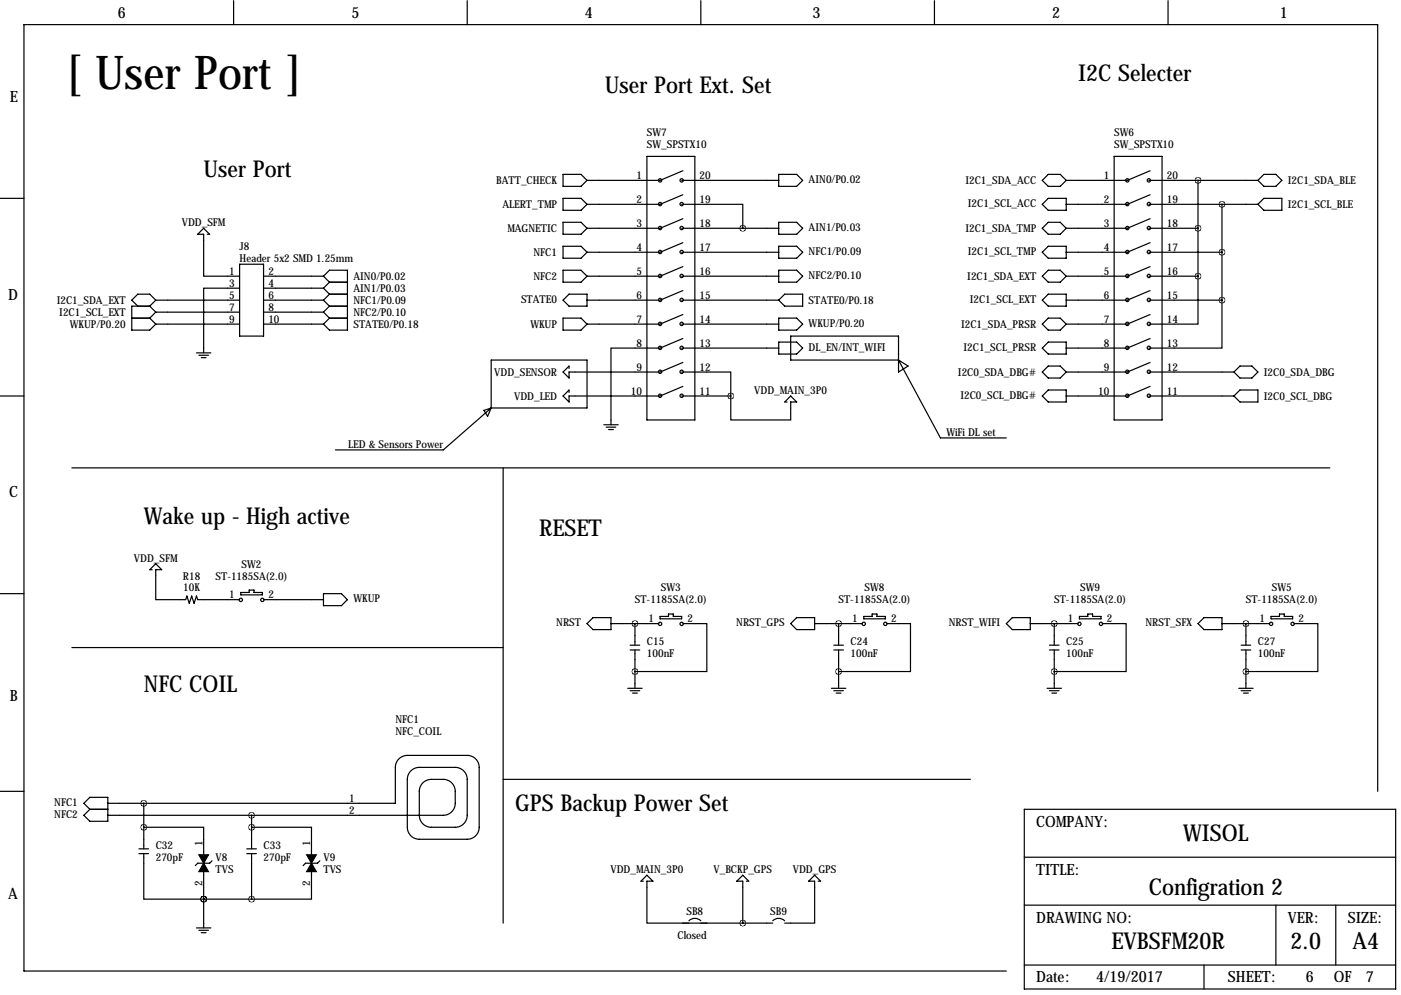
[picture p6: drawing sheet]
<svg xmlns="http://www.w3.org/2000/svg" width="297mm" height="211mm" viewBox="0 0 297 211" stroke-linecap="round" stroke-linejoin="round" font-family="sans-serif">
<g fill="none" stroke="#000" stroke-width=".25">
<path d="M49.5 .1v5.1M99.1 .1v5.1M148.6 .1v5.1M198.1 .1v5.1M247.6 .1v5.1M119.4 37h3.8l1.3 1.2-1.3 1.3h-3.8zM137.2 33.2h10.1v55.8h-10.1zM144.5 38.2h20.6M144.8 36.2l-4.8 2h-15.5M165.1 37h3.8l1.3 1.2-1.3 1.3h-3.8zM222.2 37h2.6l1.3 1.2-1.3 1.3h-2.6l-1.2-1.3zM236.2 33.2h10.2v55.8h-10.2z"/>
<path d="M243.6 38.2h23.1M243.8 36.2l-4.8 2h-12.9M254 38.2v20.4M268 37h2.5l1.3 1.2-1.3 1.3h-2.5l-1.3-1.3zM0 42.1h5.1M43.9 49.7h.5l-1.2-1.3-1.3 1.3h1.3v8.9h7.6M50.8 56h5.1v15.3h-5.1zM55.9 58.6h12.7M68.6 58.6l1.2-1.3h3.9v12.7h-3.9l-1.2-1.3M68.6 58.6l1.2 1.2M69.8 59.8h3.9M69.8 59.8l-1.2 1.3"/>
<path d="M119.4 42.1h3.8l1.3 1.2-1.3 1.3h-3.8zM119.4 47.1h3.8l1.3 1.3-1.3 1.3h-3.8zM119.4 57.3h3.8l1.3 1.3-1.3 1.2h-3.8zM119.4 52.2h3.8l1.3 1.3-1.3 1.3h-3.8zM144.5 43.3h13v5.1M144.5 58.6h20.6M144.5 48.4h20.6M144.5 53.5h20.6M144.8 56.5l-4.8 2.1h-15.5M144.8 41.3l-4.8 2h-15.5M144.8 46.4l-4.8 2h-15.5M144.8 51.4l-4.8 2.1h-15.5"/>
<path d="M165.1 47.1h3.8l1.3 1.3-1.3 1.3h-3.8zM165.1 57.3h3.8l1.3 1.3-1.3 1.2h-3.8zM165.1 52.2h3.8l1.3 1.3-1.3 1.3h-3.8zM222.2 42.1h3.9v2.5h-3.9l-1.2-1.3zM222.2 47.1h2.6l1.3 1.3-1.3 1.3h-2.6l-1.2-1.3zM222.2 57.3h2.6l1.3 1.3-1.3 1.2h-2.6l-1.2-1.2zM222.2 52.2h3.9v2.6h-3.9l-1.2-1.3zM243.6 58.6h10.4M243.6 43.3h23.1M243.6 48.4h10.4M243.6 53.5h15.5M243.8 56.5l-4.8 2.1h-12.9"/>
<path d="M243.8 41.3l-4.8 2h-12.9M243.8 46.4l-4.8 2h-12.9M243.8 51.4l-4.8 2.1h-12.9M254 58.6v10.1h-10.4M259.1 43.3v20.3M268 42.1h3.8v2.5h-3.8l-1.3-1.3zM27.9 67.5h3.8M31.7 64.9h-3.8v5.1h3.8l1.3-1.3M31.7 64.9l1.3 1.3M31.7 67.5l1.3 1.2M33 63.6h17.8M33 66.2h17.8"/>
<path d="M33 68.7h17.8M33 63.6l-1.3-1.2h-2.5l-1.3 1.2 1.3 1.3M33 66.2l-1.3 1.3M33 63.6l-1.3 1.3M41.7 74.8h3M42.2 75.3h2M42.7 75.8h1M50.8 61.1h-7.6v13.7M55.9 61.1h12.7M55.9 63.6h12.7M55.9 66.2h12.7M55.9 68.7h12.7"/>
<path d="M68.6 61.1l1.2 1.3M68.6 66.2l1.2 1.3M68.6 63.6l1.2 1.3M69.8 67.5h3.9M69.8 64.9h3.9M69.8 62.4h3.9M69.8 64.9l-1.2 1.3M69.8 62.4l-1.2 1.2M69.8 67.5l-1.2 1.2M104.1 76.3h20.4v10.2h-20.4zM119.4 63.6l1.2-1.2h3.9v2.5h-3.9zM119.4 67.5h3.8l1.3 1.2-1.3 1.3h-3.8z"/>
<path d="M144.5 78.9h10.4v5.1M144.5 63.6h20.6M144.5 68.7h20.6M144.5 73.8h20.6M144.8 71.8l-4.8 2h-10.5v16.3M144.8 61.6l-4.8 2h-15.5M144.8 66.7l-4.8 2h-15.5M144.8 76.8l-4.8 2.1h-19.4v1.3l-1.2-1.3 1.2-1.3v.5M165.1 67.5h3.8l1.3 1.2-1.3 1.3h-3.8zM165.1 72.5h3.8l1.3 1.3-1.3 1.3h-3.8zM166.4 62.4h3.8v2.5h-3.8l-1.3-1.3zM167.6 71.3h22.9v7.6l2-1.3-2-1.3h-22.9z"/>
<path d="M190.5 76.3l8.9 16.6h14M221 68.7l1.2-1.2h2.6l1.3 1.2-1.3 1.3h-2.6zM222.2 62.4h3.9v2.5h-3.9l-1.2-1.3zM222.2 77.6h2.6l1.3 1.3-1.3 1.3h-2.6l-1.2-1.3zM222.2 72.5h3.9v2.6h-3.9l-1.2-1.3zM243.6 63.6h15.5M243.6 78.9h18M243.8 61.6l-4.8 2h-12.9M243.8 66.7l-4.8 2h-12.9M243.8 71.8l-4.8 2h-12.9M243.8 76.8l-4.8 2.1h-12.9M259.1 63.6v10.2h-15.5"/>
<path d="M261.6 78.9l1.3-1.3h2.5l1.3 1.3-1.3 1.3h-2.5zM0 84h5.1M15.2 99.2h266.7M102.6 87l1.5-.5-.7 1.8zM104.1 86.5l-10.1 8.9h-22.9M106.7 99.2v96.5M128 90.1h3.1M128.5 90.6h2.1M129 91.1h1M144.5 84h10.4M144.8 81.9l-4.8 2.1h-19.4v1.2l-1.2-1.2 1.2-1.3v.5M154.9 84v5h12.7v-3.8h1.3l-1.3-1.2-1.2 1.2h.5"/>
<path d="M222.2 82.7h3.9v2.5h-3.9l-1.2-1.2zM243.6 84h18M243.8 81.9l-4.8 2.1h-12.9M261.6 84l1.3-1.3h3.8v2.5h-3.8zM0 125.9h5.1M15.2 137.3h91.5M32.3 120.8h-.6l1.3-1.3 1.3 1.3h-1.3v6.3h6.4l.2-.7 .5 1.5 .5-1.5 .5 1.5 .6-1.5 .2 .7h8.9M51.1 125.6h1.7v-.5h1v.5h1.8v.5h-4.5zM55.9 127.1h12.7M68.6 125.9h3.8l1.3 1.2-1.3 1.3h-3.8zM124.5 132.2l1.2-1.2h3.8v2.5h-3.8zM129.5 132.2h10.2"/>
<path d="M133.6 136.8h2M133.6 137.8h2M134.6 132.2v4.6M134.6 137.8v8.1M140 130.7h1.7v-.5h1v.5h1.8v.5h-4.5zM144.8 132.2h5.1v10.2h-15.3M168.9 131h3.8v2.5h-3.8l-1.3-1.3zM172.7 132.2h10.2M176.8 136.8h2M176.8 137.8h2M177.8 132.2v4.6M177.8 137.8v8.1"/>
<path d="M183.1 130.7h1.8v-.5h1v.5h1.8v.5h-4.6zM188 132.2h5v10.2h-15.2M213.4 132.2l1.2-1.2h3.8v2.5h-3.8zM218.4 132.2h10.2M222.5 136.8h2M222.5 137.8h2M223.5 132.2v4.6M223.5 137.8v8.1M228.9 130.7h1.7v-.5h1v.5h1.8v.5h-4.5zM233.7 132.2h5.1v10.2h-15.3M255.3 131h3.8v2.5h-3.8l-1.3-1.3zM259.1 132.2h10.1"/>
<path d="M263.1 136.8h2.1M263.1 137.8h2.1M264.2 132.2v4.6M264.2 137.8v8.1M269.5 130.7h1.8v-.5h1v.5h1.8v.5h-4.6zM274.3 132.2h5.1v10.2h-15.2M133.1 145.9h3M133.6 146.4h2M134.1 147h1M176.3 145.9h3M176.8 146.4h2M177.3 147h1"/>
<path d="M222 145.9h3M222.5 146.4h2M223 147h1M262.6 145.9h3.1M263.1 146.4h2.1M263.7 147h1M0 167.8h5.1M19 171.6h3.9M19 169.1h3.9v5h-3.9l-1.2-1.2 1.2-1.3-1.2-1.3zM22.9 170.3h60.9v-7.6a2.54 2.54 0 0 1 2.6-2.5h12.7a2.54 2.54 0 0 1 2.5 2.5v12.7a2.54 2.54 0 0 1-2.5 2.5h-10.2a2.54 2.54 0 0 1-2.5-2.5v-10.2a2.54 2.54 0 0 1 2.5-2.5h7.6a2.54 2.54 0 0 1 2.6 2.5v7.7a2.54 2.54 0 0 1-2.6 2.5h-5.1a2.54 2.54 0 0 1-2.5-2.5v-5.1a2.54 2.54 0 0 1 2.5-2.6h2.6a2.54 2.54 0 0 1 2.5 2.6v2.5a2.54 2.54 0 0 1-2.5 2.6h-71.1M29.5 180h2M30.5 175.4h12.7v5.8"/>
<path d="M30.5 170.3v9.7M52.3 180h2.1M53.3 175.4h12.7v5.8M53.3 172.9v7.1M106.7 165.2h99M217.2 171.6h78.7v38.1h-78.7zM292.1 167.8v-162.6h-287v200.7h208.3M29.5 181h2M30.5 181v9.6h12.7M41.7 196.7h3M42.2 197.2h2M42.7 197.8h1"/>
<path d="M43.2 190.6h.1M43.2 184.8v11.9M43.2 190.6h10.1M45 182.5l-.6 .5h-2.5l-.5 .5M52.3 181h2.1M53.3 181v9.6M66 184.8v5.8h-12.7M67.8 182.5l-.5 .5h-2.5l-.5 .5M136.4 186.8h-.5l1.3-1.2 1.2 1.2h-1.2v8.9h26.6M146.1 195.2a1.78 1.78 0 0 1 2.5 0M158.2 186.8h.5l-1.2-1.2-1.3 1.2h1.3v8.9M163.8 195.2a1.78 1.78 0 0 1 2.6 0"/>
<path d="M173.5 186.8h.5l-1.3-1.2-1.3 1.2h1.3v8.9h-6.3M217.2 191.9h78.7M217.2 181.8h78.7M270.5 191.9v12.7M283.2 191.9v12.7M217.2 204.6h78.7M255.3 204.6v5.1"/>
<circle cx="140" cy="38.2" r=".36"/>
<circle cx="144.5" cy="38.2" r=".36"/>
<circle cx="239" cy="38.2" r=".36"/>
<circle cx="243.6" cy="38.2" r=".36"/>
<circle cx="140" cy="58.5" r=".36"/>
<circle cx="140" cy="48.4" r=".36"/>
<circle cx="140" cy="43.3" r=".36"/>
<circle cx="140" cy="53.4" r=".36"/>
<circle cx="144.5" cy="58.5" r=".36"/>
<circle cx="144.5" cy="43.3" r=".36"/>
<circle cx="144.5" cy="48.4" r=".36"/>
<circle cx="144.5" cy="53.4" r=".36"/>
<circle cx="239" cy="58.5" r=".36"/>
<circle cx="239" cy="48.4" r=".36"/>
<circle cx="239" cy="43.3" r=".36"/>
<circle cx="239" cy="53.4" r=".36"/>
<circle cx="243.6" cy="58.5" r=".36"/>
<circle cx="243.6" cy="43.3" r=".36"/>
<circle cx="243.6" cy="48.4" r=".36"/>
<circle cx="243.6" cy="53.4" r=".36"/>
<circle cx="140" cy="63.6" r=".36"/>
<circle cx="140" cy="68.7" r=".36"/>
<circle cx="140" cy="73.8" r=".36"/>
<circle cx="140" cy="78.8" r=".36"/>
<circle cx="144.5" cy="63.6" r=".36"/>
<circle cx="144.5" cy="73.8" r=".36"/>
<circle cx="144.5" cy="68.7" r=".36"/>
<circle cx="144.5" cy="78.8" r=".36"/>
<circle cx="239" cy="63.6" r=".36"/>
<circle cx="239" cy="68.7" r=".36"/>
<circle cx="239" cy="73.8" r=".36"/>
<circle cx="239" cy="78.8" r=".36"/>
<circle cx="243.6" cy="63.6" r=".36"/>
<circle cx="243.6" cy="73.8" r=".36"/>
<circle cx="243.6" cy="68.7" r=".36"/>
<circle cx="243.6" cy="78.8" r=".36"/>
<circle cx="140" cy="83.9" r=".36"/>
<circle cx="144.5" cy="83.9" r=".36"/>
<circle cx="239" cy="83.9" r=".36"/>
<circle cx="243.6" cy="83.9" r=".36"/>
<circle cx="51.1" cy="127.2" r=".36"/>
<circle cx="55.6" cy="127.2" r=".36"/>
<circle cx="140" cy="132.3" r=".36"/>
<circle cx="144.5" cy="132.3" r=".36"/>
<circle cx="183.1" cy="132.3" r=".36"/>
<circle cx="187.7" cy="132.3" r=".36"/>
<circle cx="228.9" cy="132.3" r=".36"/>
<circle cx="233.4" cy="132.3" r=".36"/>
<circle cx="269.5" cy="132.3" r=".36"/>
<circle cx="274.1" cy="132.3" r=".36"/>
</g>
<path d="M42.2 181.2h2l-1 1.8zM43.2 183l1 1.8h-2zM65 181.2h2.1l-1.1 1.8zM66 183l1.1 1.8h-2.1z" fill="#000" stroke="#000" stroke-width=".25"/>
<path d="M259 43.3a.05 .05 0 0 0 .1 0 .05 .05 0 0 0-.1 0zM259 53.5a.05 .05 0 0 0 .1 0 .05 .05 0 0 0-.1 0zM30.4 170.3a.05 .05 0 0 0 .1 0 .05 .05 0 0 0-.1 0zM53.3 172.9a.05 .05 0 0 0 .1 0 .05 .05 0 0 0-.1 0zM43.1 190.6a.05 .05 0 0 0 .1 0 .05 .05 0 0 0-.1 0zM30.4 175.4a.05 .05 0 0 0 .1 0 .05 .05 0 0 0-.1 0zM43.1 190.6a.05 .05 0 0 0 .1 0 .05 .05 0 0 0-.1 0zM53.3 175.4a.05 .05 0 0 0 .1 0 .05 .05 0 0 0-.1 0zM53.3 190.6a.05 .05 0 0 0 .1 0 .05 .05 0 0 0-.1 0zM157.4 195.7a.05 .05 0 0 0 .1 0 .05 .05 0 0 0-.1 0zM157.4 48.4a.05 .05 0 0 0 .1 0 .05 .05 0 0 0-.1 0zM259 63.6a.05 .05 0 0 0 .1 0 .05 .05 0 0 0-.1 0zM134.6 132.2a.05 .05 0 0 0 .1 0 .05 .05 0 0 0-.1 0zM134.6 142.4a.05 .05 0 0 0 .1 0 .05 .05 0 0 0-.1 0zM223.5 142.4a.05 .05 0 0 0 .1 0 .05 .05 0 0 0-.1 0zM223.5 132.2a.05 .05 0 0 0 .1 0 .05 .05 0 0 0-.1 0zM264.1 132.2a.05 .05 0 0 0 .1 0 .05 .05 0 0 0-.1 0zM264.1 142.4a.05 .05 0 0 0 .1 0 .05 .05 0 0 0-.1 0zM154.9 84a.05 .05 0 0 0 .1 0 .05 .05 0 0 0-.1 0z" fill="#000" stroke="#000" stroke-width="1.3"/>
<text font-size="9.9" x="14" y="18.8">[ User Port ]</text>
<g font-size="4.9">
<text x="228.6" y="17.1">I2C Selecter</text>
<text x="128.3" y="19.6">User Port Ext. Set</text>
<text x="43.2" y="37.4">User Port</text>
<text x="30.5" y="111.1">Wake up - High active</text>
<text x="114.3" y="113.6">RESET</text>
<text x="30.5" y="146.6">NFC COIL</text>
<text x="109.2" y="172">GPS Backup Power Set</text>
<text x="250.9" y="178.4">WISOL</text>
<text x="243.5" y="189.8">Configration 2</text>
<text x="235.6" y="201.3">EVBSFM20R</text>
<text x="273.6" y="201.3">2.0</text>
<text x="286.7" y="201.3">A4</text>
</g>
<g font-size="3.3">
<text x="25" y="3.8">6</text>
<text x="74.5" y="3.8">5</text>
<text x="124" y="3.8">4</text>
<text x="172.3" y="3.8">3</text>
<text x="223.1" y="3.8">2</text>
<text x="271.3" y="3.8">1</text>
<text x="2.1" y="21.6">E</text>
<text x="1.7" y="63.5">D</text>
<text x="1.9" y="105.4">C</text>
<text x="2.1" y="148.6">B</text>
<text x="219.7" y="175.3">COMPANY:</text>
<text x="219.7" y="185.4">TITLE:</text>
<text x="1.7" y="190.5">A</text>
<text x="219.7" y="195.6">DRAWING NO:</text>
<text x="273.1" y="195.6">VER:</text>
<text x="285.8" y="195.6">SIZE:</text>
<text x="219.7" y="208.3">Date:</text>
<text x="232.4" y="208.3">4/19/2017</text>
<text x="260.4" y="208.3">SHEET:</text>
<text x="276.9" y="208.3">6</text>
<text x="282.8" y="208.3">OF</text>
<text x="289.6" y="208.3">7</text>
</g>
<g font-size="2.3">
<text x="137.2" y="28.9">SW7</text>
<text x="236.2" y="28.9">SW6</text>
<text x="137.2" y="31.4">SW_SPSTX10</text>
<text x="236.2" y="31.4">SW_SPSTX10</text>
<text x="105.2" y="39">BATT_CHECK</text>
<text x="135" y="38">1</text>
<text x="148.3" y="38">20</text>
<text x="171.4" y="38.8">AIN0/P0.02</text>
<text x="204.7" y="39">I2C1_SDA_ACC</text>
<text x="234" y="38">1</text>
<text x="247.4" y="38">20</text>
<text x="273.1" y="39">I2C1_SDA_BLE</text>
<text x="38.6" y="47.9">VDD_SFM</text>
<text x="106.5" y="44.1">ALERT_TMP</text>
<text x="135" y="43.1">2</text>
<text x="148.3" y="43.1">19</text>
<text x="205.2" y="43.9">I2C1_SCL_ACC</text>
<text x="234" y="43.1">2</text>
<text x="247.4" y="43.1">19</text>
<text x="273.1" y="44.1">I2C1_SCL_BLE</text>
<text x="50.8" y="53">J8</text>
<text x="107.6" y="49.2">MAGNETIC</text>
<text x="135" y="48.1">3</text>
<text x="135" y="53.2">4</text>
<text x="148.3" y="53.2">17</text>
<text x="148.3" y="48.1">18</text>
<text x="171.4" y="49">AIN1/P0.03</text>
<text x="204.7" y="49.2">I2C1_SDA_TMP</text>
<text x="234" y="48.1">3</text>
<text x="234" y="53.2">4</text>
<text x="247.4" y="53.2">17</text>
<text x="247.4" y="48.1">18</text>
<text x="48.6" y="58.3">1</text>
<text x="50.8" y="55.6">Header 5x2 SMD 1.25mm</text>
<text x="56.9" y="58.3">2</text>
<text x="74.9" y="59.4">AIN0/P0.02</text>
<text x="113.1" y="59.4">NFC2</text>
<text x="113.1" y="54.3">NFC1</text>
<text x="135" y="58.3">5</text>
<text x="148.3" y="58.3">16</text>
<text x="171.4" y="54">NFC1/P0.09</text>
<text x="171.4" y="59.1">NFC2/P0.10</text>
<text x="205.1" y="59.4">I2C1_SDA_EXT</text>
<text x="205.2" y="54">I2C1_SCL_TMP</text>
<text x="234" y="58.3">5</text>
<text x="247.4" y="58.3">16</text>
<text x="12" y="64.4">I2C1_SDA_EXT</text>
<text x="48.6" y="60.8">3</text>
<text x="48.6" y="63.4">5</text>
<text x="48.6" y="65.9">7</text>
<text x="56.9" y="65.9">8</text>
<text x="56.9" y="63.4">6</text>
<text x="56.9" y="60.8">4</text>
<text x="74.9" y="61.9">AIN1/P0.03</text>
<text x="74.9" y="64.4">NFC1/P0.09</text>
<text x="110.5" y="64.2">STATE0</text>
<text x="135" y="63.4">6</text>
<text x="148.3" y="63.4">15</text>
<text x="171.4" y="64.4">STATE0/P0.18</text>
<text x="205.6" y="64.2">I2C1_SCL_EXT</text>
<text x="234" y="63.4">6</text>
<text x="247.4" y="63.4">15</text>
<text x="12.6" y="67">I2C1_SCL_EXT</text>
<text x="14.8" y="69.5">WKUP/P0.20</text>
<text x="48.6" y="68.5">9</text>
<text x="56.9" y="68.5">10</text>
<text x="74.9" y="67">NFC2/P0.10</text>
<text x="74.9" y="69.5">STATE0/P0.18</text>
<text x="112.4" y="69.5">WKUP</text>
<text x="135" y="68.5">7</text>
<text x="148.3" y="68.5">14</text>
<text x="171.4" y="69.3">WKUP/P0.20</text>
<text x="203.8" y="69.5">I2C1_SDA_PRSR</text>
<text x="234" y="68.5">7</text>
<text x="247.4" y="68.5">14</text>
<text x="135" y="73.5">8</text>
<text x="148.3" y="73.5">13</text>
<text x="171.4" y="74.4">DL_EN/INT_WIFI</text>
<text x="204.3" y="74.4">I2C1_SCL_PRSR</text>
<text x="234" y="73.5">8</text>
<text x="247.4" y="73.5">13</text>
<text x="104.8" y="79.7">VDD_SENSOR</text>
<text x="133.8" y="83.7">10</text>
<text x="135" y="78.6">9</text>
<text x="148.3" y="83.7">11</text>
<text x="148.3" y="78.6">12</text>
<text x="159.9" y="83.5">VDD_MAIN_3P0</text>
<text x="203.1" y="79.7">I2C0_SDA_DBG#</text>
<text x="232.8" y="83.7">10</text>
<text x="234" y="78.6">9</text>
<text x="247.4" y="83.7">11</text>
<text x="247.4" y="78.6">12</text>
<text x="268" y="79.7">I2C0_SDA_DBG</text>
<text x="109" y="84.8">VDD_LED</text>
<text x="203.6" y="84.5">I2C0_SCL_DBG#</text>
<text x="268" y="84.8">I2C0_SCL_DBG</text>
<text x="73.8" y="94.9">LED &amp; Sensors Power</text>
<text x="200.7" y="92.4">WiFi DL set</text>
<text x="28.4" y="119.1">VDD_SFM</text>
<text x="38.8" y="122.9">R18</text>
<text x="38.9" y="125.4">10K</text>
<text x="45.7" y="122.9">ST-1185SA(2.0)</text>
<text x="51.2" y="120.3">SW2</text>
<text x="140.1" y="125.4">SW3</text>
<text x="183.3" y="125.4">SW8</text>
<text x="229" y="125.4">SW9</text>
<text x="269.7" y="125.4">SW5</text>
<text x="48.6" y="126.9">1</text>
<text x="56.9" y="126.9">2</text>
<text x="74.9" y="127.7">WKUP</text>
<text x="134.6" y="127.9">ST-1185SA(2.0)</text>
<text x="137.5" y="132">1</text>
<text x="145.8" y="132">2</text>
<text x="177.8" y="127.9">ST-1185SA(2.0)</text>
<text x="180.7" y="132">1</text>
<text x="189" y="132">2</text>
<text x="223.5" y="127.9">ST-1185SA(2.0)</text>
<text x="226.4" y="132">1</text>
<text x="234.7" y="132">2</text>
<text x="264.1" y="127.9">ST-1185SA(2.0)</text>
<text x="267" y="132">1</text>
<text x="275.3" y="132">2</text>
<text x="117.9" y="132.8">NRST</text>
<text x="137.2" y="136.8">C15</text>
<text x="156.1" y="132.8">NRST_GPS</text>
<text x="180.3" y="136.8">C24</text>
<text x="201.2" y="132.8">NRST_WIFI</text>
<text x="226.1" y="136.8">C25</text>
<text x="242.8" y="132.8">NRST_SFX</text>
<text x="266.7" y="136.8">C27</text>
<text x="137.2" y="139.4">100nF</text>
<text x="180.3" y="139.4">100nF</text>
<text x="226.1" y="139.4">100nF</text>
<text x="266.7" y="139.4">100nF</text>
<text x="83.8" y="153.3">NFC1</text>
<text x="83.8" y="155.9">NFC_COIL</text>
<text x="11.5" y="170.9">NFC1</text>
<text x="11.5" y="173.4">NFC2</text>
<text x="74" y="170.1">1</text>
<text x="74" y="172.6">2</text>
<text x="42.9" y="179.5" transform="rotate(-90 42.9 179.5)">1</text>
<text x="65.8" y="179.5" transform="rotate(-90 65.8 179.5)">1</text>
<text x="33" y="180">C32</text>
<text x="33" y="182.6">270pF</text>
<text x="45.7" y="182.6">V8</text>
<text x="45.7" y="185.1">TVS</text>
<text x="55.9" y="180">C33</text>
<text x="55.9" y="182.6">270pF</text>
<text x="68.6" y="182.6">V9</text>
<text x="68.6" y="185.1">TVS</text>
<text x="129.5" y="185.1">VDD_MAIN_3P0</text>
<text x="151.3" y="185.1">V_BCKP_GPS</text>
<text x="168.1" y="185.1">VDD_GPS</text>
<text x="42.9" y="187.8" transform="rotate(-90 42.9 187.8)">2</text>
<text x="65.8" y="187.8" transform="rotate(-90 65.8 187.8)">2</text>
<text x="145.5" y="194">SB8</text>
<text x="163.3" y="194">SB9</text>
<text x="143.7" y="199.1">Closed</text>
</g>
</svg>
